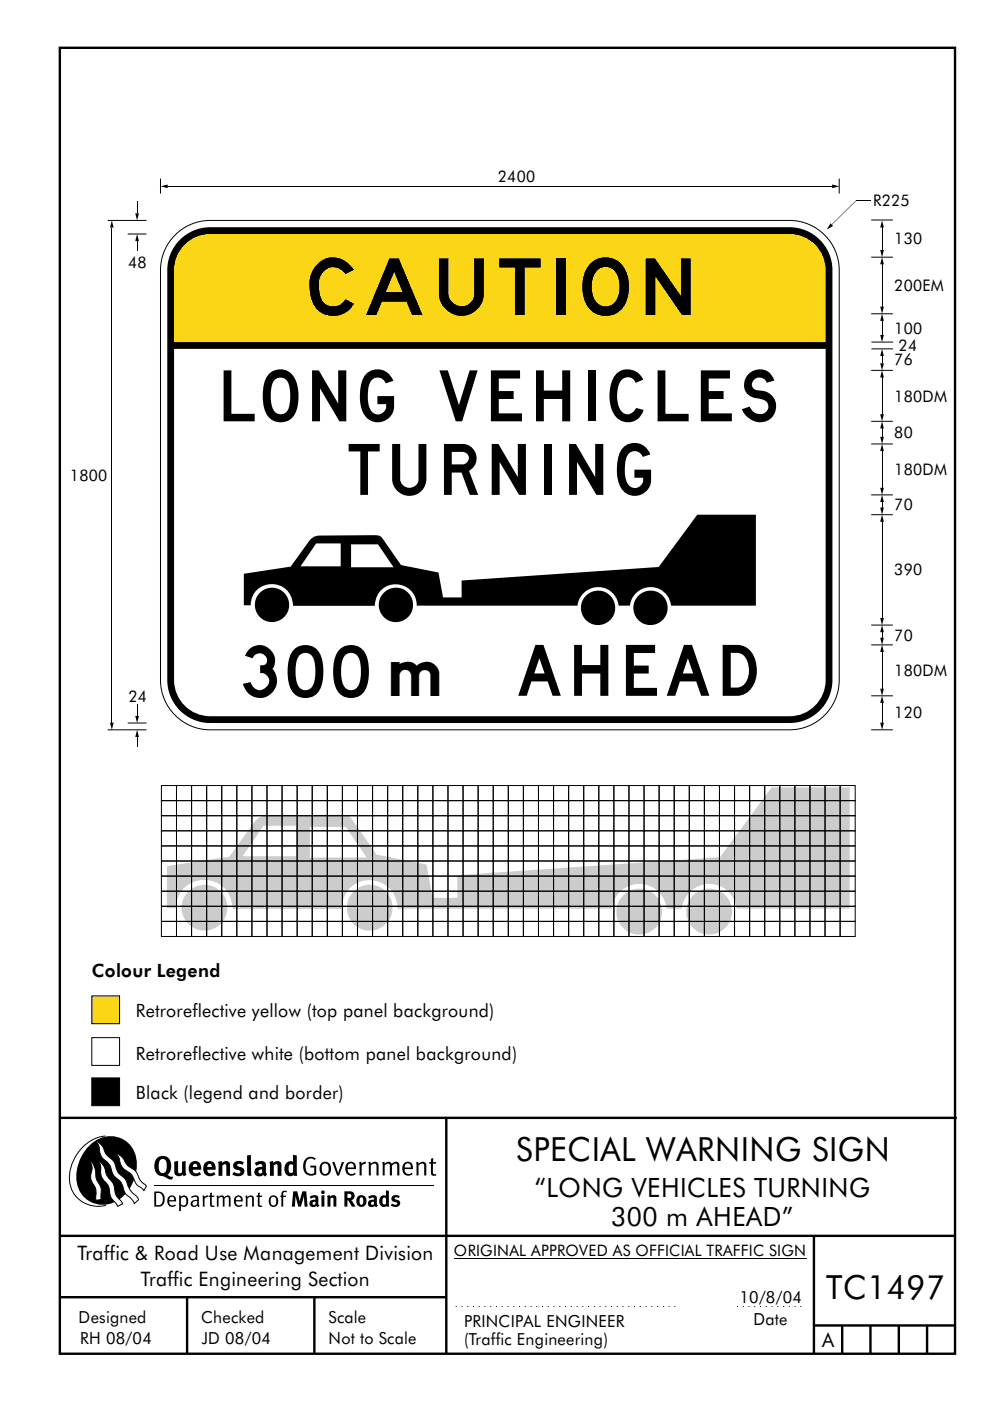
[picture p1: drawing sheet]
<svg xmlns="http://www.w3.org/2000/svg" width="210mm" height="297mm" viewBox="0 0 210 297" stroke-linecap="round" stroke-linejoin="round" font-family="sans-serif">
<g fill="none" stroke="#000" stroke-width=".51">
<path d="M12.7 10.1h189.9v276.9h-189.9zM12.7 237h190.3M94.7 236.9v50.1M12.7 262h190M12.7 275h82M39.7 275v12M66.7 275v12M172.7 262v25M172.7 281h30M178.7 281v6M184.7 281v6M190.7 281v6"/>
<path d="M196.7 281v6"/>
</g>
<path d="M22.4 240.9a9 9 0 0 0-7.4 10.8 6.2 6.2 0 0 0 7.5 3.9M32.7 251.4h59.4M96.3 266.7h74.7" fill="none" stroke="#000" stroke-width=".21"/>
<path d="M96.7 277h47.5M156.4 277h14" fill="none" stroke="#000" stroke-width=".21" stroke-dasharray=".2 1" stroke-linecap="butt"/>
<g fill="#000">
<path d="M19.1 242.7a5.7 5.7 0 0 1 6.5-1.4 5.7 5.7 0 0 1 3.4 5.7 8.6 8.6 0 0 1-6.2 8.4 5.7 5.7 0 0 1-6.5-7.1 9.9 9.9 0 0 1 2.8-5.6z" fill-rule="evenodd"/>
<path d="M37 246.3l.8-.2v2a.46 .46 0 0 0 .2 .7 .46 .46 0 0 0 .6-.3v-2.2l.8-.1v2.3l.2 .6-.6 .3-.2-.3a1.03 1.03 0 0 1-1.2 .2 1.03 1.03 0 0 1-.6-1z" fill-rule="evenodd"/>
<path d="M40.4 246.6a1.64 1.64 0 0 0 0 2.3 1.64 1.64 0 0 0 2.3 .1l-.4-.5a.78 .78 0 0 1-.9 .3 .78 .78 0 0 1-.5-.8h1.8a1.37 1.37 0 0 0-.6-1.6 1.37 1.37 0 0 0-1.7 .2zM41 246.9a.48 .48 0 0 1 .7-.1 .48 .48 0 0 1 .2 .6h-1z" fill-rule="evenodd"/>
<path d="M43.5 246.6a1.65 1.65 0 0 0-.2 2 1.65 1.65 0 0 0 1.9 .7l.5-.3-.3-.5a.78 .78 0 0 1-.9 .3 .78 .78 0 0 1-.5-.8h1.8a1.37 1.37 0 0 0-.6-1.6 1.37 1.37 0 0 0-1.7 .2zM44.1 246.9a.48 .48 0 0 1 .6-.1 .48 .48 0 0 1 .2 .6h-.9z" fill-rule="evenodd"/>
<path d="M46.3 246.4l.7-.3 .1 .4a.95 .95 0 0 1 1-.3 .95 .95 0 0 1 .7 .9v2.2h-.8v-2.3l-.3-.2-.5 .3v2.2h-.8z" fill-rule="evenodd"/>
<path d="M49.7 246.5a1.73 1.73 0 0 1 2-.1l-.2 .6-.6-.2a.42 .42 0 0 0-.6 .3l.2 .2a1.23 1.23 0 0 1 1.4 1 1.47 1.47 0 0 1-2.3 .9l-.3-.1 .3-.6 .7 .3a.47 .47 0 0 0 .7-.3 .87 .87 0 0 0-1-.6l-.4-.2-.1-.4z" fill-rule="evenodd"/>
<path d="M52.4 245l.8-.2 .2 4.5h-.8l-.1-.2z" fill-rule="evenodd"/>
<path d="M54.1 246.6l.3 .6 .3-.2a.62 .62 0 0 1 .9 0v.4a1.21 1.21 0 0 0-1.3 .3 1.21 1.21 0 0 0-.2 1.4 1.19 1.19 0 0 0 1.7 0l.5 .3 .4-.4-.3-.4v-1.3a.96 .96 0 0 0-1.3-1.1zM55 248.1l.6-.1v.6a.43 .43 0 0 1-.6 .1 .43 .43 0 0 1 0-.6z" fill-rule="evenodd"/>
<path d="M57.2 246.4l.7-.3 .1 .4a.95 .95 0 0 1 1-.3 .95 .95 0 0 1 .7 .9v2.2h-.8v-2.3l-.3-.2-.5 .3v2.2h-.8z" fill-rule="evenodd"/>
<path d="M62.2 244.8v1.6a1.29 1.29 0 0 0-1.4 .1 1.29 1.29 0 0 0-.5 1.3 1.24 1.24 0 0 0 .5 1.4 1.24 1.24 0 0 0 1.5-.1l.1 .2h.7l-.1-4.3zM61.5 246.9h.4l.3 .1v1.5l-.3 .2a.48 .48 0 0 1-.6-.5 1.52 1.52 0 0 1 .2-1.3z" fill-rule="evenodd"/>
<path d="M64.9 245.6a1.61 1.61 0 0 1 2.1 .1l-.2 .2a1.17 1.17 0 0 0-1.4-.1 1.17 1.17 0 0 0-.6 1.2 1.42 1.42 0 0 0 1.2 1.9l.7-.2v-1.2h-.8l-.1-.4h1.3v1.9a1.82 1.82 0 0 1-2.2-.1 1.82 1.82 0 0 1-.6-2.1l.2-.7z" fill-rule="evenodd"/>
<path d="M68.2 246.6a1.77 1.77 0 0 0 .4 2.6 1.39 1.39 0 0 0 1.4-.5 1.39 1.39 0 0 0 .2-1.5 1.19 1.19 0 0 0-2-.6zM68.5 246.8a.83 .83 0 0 1 1 .1 .83 .83 0 0 1 .2 1 .75 .75 0 0 1-.6 1 .75 .75 0 0 1-.8-.8v-.9z" fill-rule="evenodd"/>
<path d="M70.5 246.4l.4-.1 .8 2.4 .8-2.3h.5l-1.1 2.8h-.4z" fill-rule="evenodd"/>
<path d="M73.6 246.7a1.74 1.74 0 0 0 .5 2.5h.9l.5-.3-.2-.3a.89 .89 0 0 1-1.1 .2 .89 .89 0 0 1-.4-.9h1.7a1.15 1.15 0 0 0-.4-1.4 1.15 1.15 0 0 0-1.5 .2zM74 246.9a.67 .67 0 0 1 .8-.1 .67 .67 0 0 1 .3 .7h-1.3z" fill-rule="evenodd"/>
<path d="M76.2 246.4l.4-.1 .1 .5 .5-.4 .5-.1-.2 .5a.61 .61 0 0 0-.8 .6v1.8h-.4z" fill-rule="evenodd"/>
<path d="M78.1 246.4l.5-.1 .1 .5a.89 .89 0 0 1 .9-.5 .89 .89 0 0 1 .7 .8v2.1h-.4v-2.1l-.1-.3-.3-.1-.8 .4v2.1h-.4z" fill-rule="evenodd"/>
<path d="M81.1 246.4l.4-.1 .1 .4a.83 .83 0 0 1 .8-.4 .83 .83 0 0 1 .7 .5 .86 .86 0 0 1 .9-.5 .86 .86 0 0 1 .7 .8v2.1h-.4l-.1-2.3a.5 .5 0 0 0-.8 0l-.2 .2v2.1h-.5v-2.2l-.4-.3-.7 .4v2.1h-.4z" fill-rule="evenodd"/>
<path d="M85.7 246.7a1.74 1.74 0 0 0 .5 2.5h.9l.5-.3-.2-.3a.89 .89 0 0 1-1.1 .2 .89 .89 0 0 1-.4-.9h1.7a1.15 1.15 0 0 0-.5-1.4 1.15 1.15 0 0 0-1.4 .2zM86 246.9a.67 .67 0 0 1 .9-.1 .67 .67 0 0 1 .3 .7h-1.3z" fill-rule="evenodd"/>
<path d="M88.3 246.4l.4-.1 .1 .5a.89 .89 0 0 1 .9-.5 .89 .89 0 0 1 .7 .8v2.1h-.4v-2.1l-.1-.3-.3-.1-.8 .4v2.1h-.4z" fill-rule="evenodd"/>
<path d="M91.5 245.7l.4-.2v.9h.7l-.2 .3h-.5v2.1l.1 .1h.5l.1 .3a.71 .71 0 0 1-1.2-.5v-2h-.3v-.3h.3z" fill-rule="evenodd"/>
</g>
<path d="M24.4 244.6a3.1 3.1 0 0 1 2.3 2.1l.8 .8a3.2 3.2 0 0 1 2 2.3l.4 .7 1.2 1-.6 .9-.2-.3a3.5 3.5 0 0 1-1.9-2 3.8 3.8 0 0 0-2.1-2.2 3.5 3.5 0 0 1-1-2.3zM20.4 242a3.4 3.4 0 0 1 1.9 2.4l.7 .9a3.3 3.3 0 0 1 1.7 2.5 4.4 4.4 0 0 0 1.7 2l.3 .3a6.1 6.1 0 0 0 2.5 3.7l.2 .5-.9 .9a6.1 6.1 0 0 0-1.9-2.2l-.4-.7a3.6 3.6 0 0 0-1.9-2.8l-.6-1.1a3.6 3.6 0 0 0-1.9-2.8 3.7 3.7 0 0 1-.8-2.4zM21 246.2a3.4 3.4 0 0 1 1.5 2.7l.6 .9a3.8 3.8 0 0 1 1.4 3.1l.3 .8 1.2 1.5-1 .6-.5-.8a3.2 3.2 0 0 1-1.3-2.8 4.3 4.3 0 0 0-1.4-2.2 4.7 4.7 0 0 1-.5-2.9zM19.2 246.1a5.1 5.1 0 0 1 1.2 3.7l.3 .7a3.1 3.1 0 0 1 .7 3l.1 .8-1.1 .2-.1-.8a3.5 3.5 0 0 0-.9-3.2 3.6 3.6 0 0 1 .1-2.6z" fill-rule="evenodd" fill="#fff" stroke="#000" stroke-width=".21"/>
<g fill="#000">
<path d="M33.1 252.9v2.6a1.12 1.12 0 0 0 1.2-.3 1.12 1.12 0 0 0 .2-1.1l-.1-.6-.3-.4zM32.7 252.6h1.1a1.67 1.67 0 0 1 1.2 1.7 1.67 1.67 0 0 1-1.3 1.5h-1zM36.1 253.9l-.2 .6h1.1a.55 .55 0 0 0-.3-.7 .55 .55 0 0 0-.6 .1zM35.8 253.8a.95 .95 0 0 1 1.2-.2 .95 .95 0 0 1 .4 1.1h-1.5a.72 .72 0 0 0 .4 .8 .72 .72 0 0 0 .9-.1l.1 .2a1.15 1.15 0 0 1-1.5 0 1.15 1.15 0 0 1-.2-1.5zM38.4 254.1v1.2a.7 .7 0 0 0 .9 .1 .7 .7 0 0 0 .2-.9 .61 .61 0 0 0-.4-.7 .61 .61 0 0 0-.7 .3zM38 253.5l.3-.1 .1 .4a.95 .95 0 0 1 1.2-.1 .95 .95 0 0 1 .3 1.1 .92 .92 0 0 1-.5 1 .92 .92 0 0 1-1-.2v1.1l-.4 .1zM40.9 254.9a.5 .5 0 0 0 .2 .7 .5 .5 0 0 0 .7-.3v-.7zM40.5 253.8a1 1 0 0 1 1.7 .2v1.4l.2 .3-.2 .2-.3-.3a.78 .78 0 0 1-1.4-.1 .78 .78 0 0 1 .8-1.1h.5a.58 .58 0 0 0-.3-.7 .58 .58 0 0 0-.7 .3zM43 253.5l.3-.1 .1 .4 .3-.3h.5l-.2 .3a.52 .52 0 0 0-.6 .6v1.4h-.4zM44.6 252.9l.4-.1-.1 .7h.6l-.1 .3h-.5v1.5a.35 .35 0 0 0 .6 .3v.2a.57 .57 0 0 1-.6 .1 .57 .57 0 0 1-.3-.5v-1.6h-.3v-.3h.3zM45.9 253.5l.4-.1 .1 .4 .2-.2a.64 .64 0 0 1 1 .2 .7 .7 0 0 1 .8-.4 .7 .7 0 0 1 .5 .7v1.7h-.4v-1.7l-.2-.3-.7 .3v1.7h-.3v-1.6a.38 .38 0 0 0-.3-.5 .38 .38 0 0 0-.5 .3l-.1 .1v1.7h-.4zM50.2 253.9l-.2 .6h1.1a.55 .55 0 0 0-.2-.7 .55 .55 0 0 0-.7 .1zM49.9 253.8a.95 .95 0 0 1 1.2-.2 .95 .95 0 0 1 .4 1.1h-1.5a.72 .72 0 0 0 .4 .8 .72 .72 0 0 0 .9-.1l.1 .2a1.15 1.15 0 0 1-1.5 0 1.15 1.15 0 0 1-.2-1.5zM52.1 253.5l.3-.1 .1 .4a.72 .72 0 0 1 .8-.4 .72 .72 0 0 1 .6 .7v1.7h-.4v-1.5a.45 .45 0 0 0-.3-.6 .45 .45 0 0 0-.5 .3l-.2 .1v1.7h-.3zM54.7 252.9l.4-.1v.7h.6l-.1 .3h-.5v1.5a.35 .35 0 0 0 .5 .3v.2a.57 .57 0 0 1-.6 .1 .57 .57 0 0 1-.3-.5v-1.6h-.3v-.3h.3zM57.6 253.9l-.2 .7a.65 .65 0 0 0 .3 .9 .65 .65 0 0 0 .8-.3l.1-.1a.93 .93 0 0 0-.7-1.4zM57.3 253.8a1.12 1.12 0 0 1 1.4 0 1.12 1.12 0 0 1 .2 1.4 1.01 1.01 0 0 1-1.2 .7 1.01 1.01 0 0 1-.7-1.2zM59.9 252.6l.5-.2 .5 .2-.2 .2-.3-.1-.3 .2v.6h.6l-.1 .3h-.5v2h-.4v-2h-.2v-.3h.2zM62.2 252.6l-.3 3.2h.7l.1-2.2 .6 2.2h.5l.7-2.2 .1 2.2h.7l-.3-3.2h-.9l-.5 2.1-.5-2.1zM65.7 253.7l.3 .5a.51 .51 0 0 1 .5-.3 .51 .51 0 0 1 .4 .4v.1a.88 .88 0 0 0-1.1 .3 .88 .88 0 0 0 .2 1.1 .9 .9 0 0 0 1.1-.1l.3 .3 .4-.4-.3-.3v-1.1a.87 .87 0 0 0-.4-.8 .87 .87 0 0 0-1 .1zM66.4 254.9l.5-.1v.5l-.1 .1h-.3l-.2-.1zM68.2 253.5v2.3h.6v-2.4zM68.1 252.8a.4 .4 0 0 0 .8 0 .4 .4 0 0 0-.8 0zM69.4 253.5l.1 2.3h.6v-1.7a.33 .33 0 0 1 .4-.2 .33 .33 0 0 1 .2 .4v1.5h.7v-1.7a.75 .75 0 0 0-.6-.7 .75 .75 0 0 0-.8 .3v-.3zM73.1 252.6v3.2h.6v-1.3l.3 .2 .7 1.1h.7l-.9-1.4a.94 .94 0 0 0 .7-1 .94 .94 0 0 0-.9-.8zM73.7 253.1a.51 .51 0 0 1 .7 .1 .51 .51 0 0 1-.1 .8h-.6zM75.9 253.7a1.19 1.19 0 0 0-.1 1.8 1.19 1.19 0 0 0 1.7-.1 1.19 1.19 0 0 0 0-1.6 1.19 1.19 0 0 0-1.6-.1zM76.5 253.9h.2a.99 .99 0 0 1 0 1.5 1.06 1.06 0 0 1-.2-1.5zM78.1 253.7l.3 .5a.51 .51 0 0 1 .5-.3 .51 .51 0 0 1 .4 .4v.1a.88 .88 0 0 0-1.1 .3 .88 .88 0 0 0 .2 1.1 .9 .9 0 0 0 1.1-.1l.3 .3 .4-.4-.2-.3v-1.1a.87 .87 0 0 0-.5-.8 .87 .87 0 0 0-1 .1zM78.9 254.9l.4-.1v.5l-.1 .1h-.3l-.2-.1zM81.9 252.4v1.2a1.2 1.2 0 0 0-1.4 .5 1.2 1.2 0 0 0 .2 1.5l.5 .3 .8-.2v.1h.6l-.1-3.3zM81.4 254l.5 .1-.1 1.2a.46 .46 0 0 1-.5 0 .46 .46 0 0 1-.2-.6zM83.3 253.6a.79 .79 0 0 0-.2 1 .79 .79 0 0 0 1 .3 .33 .33 0 0 1 0 .5 .33 .33 0 0 1-.5 0l-.5-.2-.2 .4a1.15 1.15 0 0 0 1.2 .3 1.15 1.15 0 0 0 .8-1 1.49 1.49 0 0 0-1.2-.7 .4 .4 0 0 1 .3-.4 .4 .4 0 0 1 .4 .1l.2 .1 .2-.4a1.47 1.47 0 0 0-1.5 0z" fill-rule="evenodd"/>
<path d="M33.4 245.5a2.51 2.51 0 0 0 .4 3.7l.8 .2a2.78 2.78 0 0 0 2 .6l.2-.5h-.6l-.7-.4a2.56 2.56 0 0 0 0-3.8 1.83 1.83 0 0 0-2.1 .2zM34 245.9a.87 .87 0 0 1 1 0 .87 .87 0 0 1 .4 .9v.4a1.17 1.17 0 0 1-.9 1.5h-.3a2.38 2.38 0 0 1-.2-2.8z" fill-rule="evenodd"/>
</g>
<path d="M19.5 220h5.9v5.9h-5.9z" fill-rule="evenodd" fill="#fff" stroke="#000" stroke-width=".21"/>
<path d="M19.5 211.2h5.9v5.8h-5.9z" fill-rule="evenodd" fill="#fad617" stroke="#000" stroke-width=".21"/>
<path d="M19.5 228.5h5.9v5.9h-5.9z" fill-rule="evenodd" fill="#000" stroke="#000" stroke-width=".21"/>
<path d="M36.7 50.3a10.5 10.5 0 0 1 7.9-3.6h122.9a10.6 10.6 0 0 1 10.6 10.6v86.9a10.6 10.6 0 0 1-10.6 10.5h-122.9a10.6 10.6 0 0 1-10.5-10.5v-86.9a10.5 10.5 0 0 1 2.6-7z" fill-rule="evenodd" fill="#fff" stroke="#000" stroke-width=".21"/>
<path d="M38.2 50.8a9.1 9.1 0 0 1 6.4-2.6h122.9a9.1 9.1 0 0 1 9.1 9.1v86.9a9.1 9.1 0 0 1-9.1 9.1h-122.9a9.1 9.1 0 0 1-9.1-9.1v-86.9a9.1 9.1 0 0 1 2.7-6.5z" fill-rule="evenodd" fill="#000"/>
<path d="M38.8 52.3a7.6 7.6 0 0 1 5.8-2.7h122.9a7.7 7.7 0 0 1 7.7 7.7v15.2h-138.3v-15.2a7.6 7.6 0 0 1 1.9-5z" fill-rule="evenodd" fill="#fad617"/>
<path d="M36.9 74h138.3v70.2a7.7 7.7 0 0 1-7.7 7.7h-122.9a7.7 7.7 0 0 1-7.7-7.7z" fill-rule="evenodd" fill="#fff"/>
<g fill="#000">
<path d="M34.1 39.5l1.5-.4v.8l-1.5-.4 1.5-.4z" fill-rule="evenodd"/>
<path d="M176.5 39.1l1.6 .4-1.6 .4v-.8l1.6 .4z" fill-rule="evenodd"/>
<path d="M23.7 46.7l.4 1.5h-.8l.4-1.5 .4 1.5z" fill-rule="evenodd"/>
<path d="M29.1 49.6l.4 1.5h-.8z" fill-rule="evenodd"/>
<path d="M28.7 45.2h.8l-.4 1.5 .4-1.5-.4 1.5z" fill-rule="evenodd"/>
<path d="M176.2 47.3l.5 .6-1.3 .8z" fill-rule="evenodd"/>
<path d="M187.1 54.5l.4 1.5h-.8l.4-1.5 .4 1.5z" fill-rule="evenodd"/>
<path d="M187.1 46.7l.4 1.5h-.8l.4-1.5 .4 1.5z" fill-rule="evenodd"/>
<path d="M186.7 53h.8l-.4 1.5 .4-1.5-.4 1.5z" fill-rule="evenodd"/>
<path d="M187.1 74l.4 1.5h-.8l.4-1.5 .4 1.5z" fill-rule="evenodd"/>
<path d="M186.7 77h.8l-.4 1.5 .4-1.5-.4 1.5z" fill-rule="evenodd"/>
<path d="M187.1 66.5l.4 1.5h-.8l.4-1.5 .4 1.5z" fill-rule="evenodd"/>
<path d="M186.7 71h.8l-.4 1.5 .4-1.5-.4 1.5z" fill-rule="evenodd"/>
<path d="M186.7 65h.8l-.4 1.5 .4-1.5-.4 1.5z" fill-rule="evenodd"/>
<path d="M187.1 78.5l.4 1.5h-.8l.4-1.5 .4 1.5z" fill-rule="evenodd"/>
<path d="M186.7 87.8h.8l-.4 1.5 .4-1.5-.4 1.5z" fill-rule="evenodd"/>
<path d="M187.1 94.1l.4 1.5h-.8l.4-1.5 .4 1.5z" fill-rule="evenodd"/>
<path d="M187.1 89.3l.4 1.5h-.8l.4-1.5 .4 1.5z" fill-rule="evenodd"/>
<path d="M186.7 92.6h.8l-.4 1.5 .4-1.5-.4 1.5z" fill-rule="evenodd"/>
<path d="M187.1 109.1l.4 1.5h-.8l.4-1.5 .4 1.5z" fill-rule="evenodd"/>
<path d="M187.1 104.9l.4 1.5h-.8l.4-1.5 .4 1.5z" fill-rule="evenodd"/>
<path d="M186.7 107.6h.8l-.4 1.5 .4-1.5-.4 1.5z" fill-rule="evenodd"/>
<path d="M186.7 103.4h.8l-.4 1.5 .4-1.5-.4 1.5z" fill-rule="evenodd"/>
<path d="M123.2 128.9a3.6 3.6 0 0 1 7.3 0 3.6 3.6 0 0 1-7.3 0zM80.4 128.3a3.6 3.6 0 0 1 7.2 0 3.6 3.6 0 0 1-7.2 0zM54.1 128.3a3.6 3.6 0 0 1 7.3 0 3.6 3.6 0 0 1-7.3 0zM51.7 121.6v6.7h1.5a4.5 4.5 0 0 1 4.5-4.5 4.5 4.5 0 0 1 4.5 4.6h17.3a4.5 4.5 0 0 1 4.4-4.5 4.5 4.5 0 0 1 4.5 4.5h34.1a4.4 4.4 0 0 1 4.4-3.9 4.4 4.4 0 0 1 4.3 3.9h2.4a4.4 4.4 0 0 1 4.4-3.9 4.4 4.4 0 0 1 4.4 3.9h18v-19.3h-12.5l-8.2 11.1-41.8 2.9v3.6h-3.9l-1-5.3-7.9-1.6-3.8-5.5a1.73 1.73 0 0 0-2.1-.8l-11.4 .1a2.72 2.72 0 0 0-2.4 1.3l-3.7 5.2zM67.1 115.2l-3.3 4.9h8.5v-4.9zM74.5 115.4h5.7l3.3 4.9h-9zM134.4 128.9a3.6 3.6 0 0 1 7.3 0 3.6 3.6 0 0 1-7.3 0z" fill-rule="evenodd"/>
<path d="M187.1 136.7l.4 1.5h-.8l.4-1.5 .4 1.5z" fill-rule="evenodd"/>
<path d="M187.1 132.5l.4 1.5h-.8l.4-1.5 .4 1.5z" fill-rule="evenodd"/>
<path d="M186.7 135.2h.8l-.4 1.5 .4-1.5-.4 1.5z" fill-rule="evenodd"/>
<path d="M186.7 131h.8l-.4 1.5 .4-1.5-.4 1.5z" fill-rule="evenodd"/>
<path d="M23.3 153.2h.8l-.4 1.5 .4-1.5-.4 1.5z" fill-rule="evenodd"/>
<path d="M29.1 154.7l.4 1.5h-.8z" fill-rule="evenodd"/>
<path d="M28.7 151.8h.8l-.4 1.5 .4-1.5-.4 1.5z" fill-rule="evenodd"/>
<path d="M187.1 147.5l.4 1.5h-.8l.4-1.5 .4 1.5z" fill-rule="evenodd"/>
<path d="M186.7 153.2h.8l-.4 1.5 .4-1.5-.4 1.5z" fill-rule="evenodd"/>
<path d="M186.7 146h.8l-.4 1.5 .4-1.5-.4 1.5z" fill-rule="evenodd"/>
</g>
<g fill="none" stroke="#000" stroke-width=".21">
<path d="M34.1 37.9v3.1M35.6 39.5h140.9M178.1 37.9v3.1M22.8 46.7h8.3M23.7 48.3v104.9M27.1 49.6h4M29.1 42.7v2.5M181.6 42.5h3.1M184.8 54.5h4.6M184.8 46.6h4.6M187.1 48.3v4.7M187.1 56.1v8.9"/>
<path d="M184.8 66.5h4.6M184.8 78.5h4.6M184.9 74h4.6M184.9 72.5h4.6M187.1 68.1v2.9M184.8 89.3h4.6M184.8 94.1h4.6M187.1 80.1v7.7M187.1 95.7v7.7M184.8 109.1h4.6M184.8 104.9h4.6M187.1 110.7v20.3"/>
<path d="M184.8 136.7h4.6M184.8 132.5h4.6M187.1 138.3v7.7M22.8 154.7h8.3M27.1 153.3h4M29.1 149.3v2.5M184.8 147.5h4.6M184.8 154.7h4.6M187.1 149.1v4.1"/>
</g>
<path d="M29 51.2l.1 1.9zM176.5 47.6l5.1-5.1zM187.1 75.5l.1 1.5zM187.1 90.9l.1 1.7zM187.1 106.5l.1 1.1zM187.1 134.1l.1 1.1zM29 156.3l.1 1.9z" fill="#000"/>
<path d="M130.8 193.3a4.9 4.9 0 0 1 9.7 0 4.9 4.9 0 0 1-9.7 0zM73.6 192.5a4.9 4.9 0 0 1 9.7 0 4.9 4.9 0 0 1-9.7 0zM38.5 192.4a4.9 4.9 0 0 1 9.7 0 4.9 4.9 0 0 1-9.7 0zM35.4 183.6v9h2a6 6 0 0 1 6-6 6 6 0 0 1 5.9 6.1h23.1a5.9 5.9 0 0 1 6-6.1 5.9 5.9 0 0 1 5.9 6.1h45.5a5.8 5.8 0 0 1 5.8-5.3 5.8 5.8 0 0 1 5.8 5.3h3.2a5.8 5.8 0 0 1 5.9-5.3 5.8 5.8 0 0 1 5.8 5.3h24v-25.7h-16.6l-10.9 14.7-55.8 3.9v4.7h-5.2l-1.3-7-10.6-2.1-5.1-7.3a2.34 2.34 0 0 0-2.7-1.2l-15.2 .2a3.6 3.6 0 0 0-3.2 1.7l-5 7zM55.9 175.1l-4.4 6.4h11.3v-6.4zM65.8 175.3h7.6l4.4 6.5h-12zM145.6 193.3a4.9 4.9 0 0 1 9.7 0 4.9 4.9 0 0 1-9.7 0z" fill-rule="evenodd" fill="#ccc"/>
<g fill="none" stroke="#000" stroke-width=".21">
<path d="M34.2 166.6h3.2v3.2h-3.2zM34.2 169.8h3.2v3.2h-3.2zM34.2 173h3.2v3.2h-3.2zM34.2 176.2h3.2v3.2h-3.2zM34.2 179.4h3.2v3.2h-3.2zM37.4 166.6h3.2v3.2h-3.2zM37.4 169.8h3.2v3.2h-3.2zM37.4 173h3.2v3.2h-3.2zM37.4 176.2h3.2v3.2h-3.2zM37.4 179.4h3.2v3.2h-3.2zM40.6 166.6h3.2v3.2h-3.2zM40.6 169.8h3.2v3.2h-3.2z"/>
<path d="M40.6 173h3.2v3.2h-3.2zM40.6 176.2h3.2v3.2h-3.2zM40.6 179.4h3.2v3.2h-3.2zM43.8 166.6h3.2v3.2h-3.2zM43.8 169.8h3.2v3.2h-3.2zM43.8 173h3.2v3.2h-3.2zM43.8 176.2h3.2v3.2h-3.2zM43.8 179.4h3.2v3.2h-3.2zM47 166.6h3.2v3.2h-3.2zM47 169.8h3.2v3.2h-3.2zM47 173h3.2v3.2h-3.2zM47 176.2h3.2v3.2h-3.2z"/>
<path d="M47 179.4h3.2v3.2h-3.2zM50.2 166.6h3.2v3.2h-3.2zM50.2 169.8h3.2v3.2h-3.2zM50.2 173h3.2v3.2h-3.2zM50.2 176.2h3.2v3.2h-3.2zM50.2 179.4h3.2v3.2h-3.2zM53.4 166.6h3.2v3.2h-3.2zM53.4 169.8h3.2v3.2h-3.2zM53.4 173h3.2v3.2h-3.2zM53.4 176.2h3.2v3.2h-3.2zM53.4 179.4h3.2v3.2h-3.2zM56.6 166.6h3.2v3.2h-3.2z"/>
<path d="M56.6 169.8h3.2v3.2h-3.2zM56.6 173h3.2v3.2h-3.2zM56.6 176.2h3.2v3.2h-3.2zM56.6 179.4h3.2v3.2h-3.2zM59.8 166.6h3.2v3.2h-3.2zM59.8 169.8h3.2v3.2h-3.2zM59.8 173h3.2v3.2h-3.2zM59.8 176.2h3.2v3.2h-3.2zM59.8 179.4h3.2v3.2h-3.2zM63 166.6h3.2v3.2h-3.2zM63 169.8h3.2v3.2h-3.2zM63 173h3.2v3.2h-3.2z"/>
<path d="M63 176.2h3.2v3.2h-3.2zM63 179.4h3.2v3.2h-3.2zM66.2 166.6h3.2v3.2h-3.2zM66.2 169.8h3.2v3.2h-3.2zM66.2 173h3.2v3.2h-3.2zM66.2 176.2h3.2v3.2h-3.2zM66.2 179.4h3.2v3.2h-3.2zM69.4 166.6h3.2v3.2h-3.2zM69.4 169.8h3.2v3.2h-3.2zM69.4 173h3.2v3.2h-3.2zM69.4 176.2h3.2v3.2h-3.2zM69.4 179.4h3.2v3.2h-3.2z"/>
<path d="M72.6 166.6h3.2v3.2h-3.2zM72.6 169.8h3.2v3.2h-3.2zM72.6 173h3.2v3.2h-3.2zM72.6 176.2h3.2v3.2h-3.2zM72.6 179.4h3.2v3.2h-3.2zM75.8 166.6h3.2v3.2h-3.2zM75.8 169.8h3.2v3.2h-3.2zM75.8 173h3.2v3.2h-3.2zM75.8 176.2h3.2v3.2h-3.2zM75.8 179.4h3.2v3.2h-3.2zM79 166.6h3.2v3.2h-3.2zM79 169.8h3.2v3.2h-3.2z"/>
<path d="M79 173h3.2v3.2h-3.2zM79 176.2h3.2v3.2h-3.2zM79 179.4h3.2v3.2h-3.2zM82.2 166.6h3.2v3.2h-3.2zM82.2 169.8h3.2v3.2h-3.2zM82.2 173h3.2v3.2h-3.2zM82.2 176.2h3.2v3.2h-3.2zM82.2 179.4h3.2v3.2h-3.2zM85.4 166.6h3.2v3.2h-3.2zM85.4 169.8h3.2v3.2h-3.2zM85.4 173h3.2v3.2h-3.2zM85.4 176.2h3.2v3.2h-3.2z"/>
<path d="M85.4 179.4h3.2v3.2h-3.2zM88.6 166.6h3.2v3.2h-3.2zM88.6 169.8h3.2v3.2h-3.2zM88.6 173h3.2v3.2h-3.2zM88.6 176.2h3.2v3.2h-3.2zM88.6 179.4h3.2v3.2h-3.2zM91.8 166.6h3.2v3.2h-3.2zM91.8 169.8h3.2v3.2h-3.2zM91.8 173h3.2v3.2h-3.2zM91.8 176.2h3.2v3.2h-3.2zM91.8 179.4h3.2v3.2h-3.2zM95 166.6h3.2v3.2h-3.2z"/>
<path d="M95 169.8h3.2v3.2h-3.2zM95 173h3.2v3.2h-3.2zM95 176.2h3.2v3.2h-3.2zM95 179.4h3.2v3.2h-3.2zM98.2 166.6h3.2v3.2h-3.2zM98.2 169.8h3.2v3.2h-3.2zM98.2 173h3.2v3.2h-3.2zM98.2 176.2h3.2v3.2h-3.2zM98.2 179.4h3.2v3.2h-3.2zM101.4 166.6h3.2v3.2h-3.2zM101.4 169.8h3.2v3.2h-3.2zM101.4 173h3.2v3.2h-3.2z"/>
<path d="M101.4 176.2h3.2v3.2h-3.2zM101.4 179.4h3.2v3.2h-3.2zM104.6 166.6h3.2v3.2h-3.2zM104.6 169.8h3.2v3.2h-3.2zM104.6 173h3.2v3.2h-3.2zM104.6 176.2h3.2v3.2h-3.2zM104.6 179.4h3.2v3.2h-3.2zM107.8 166.6h3.2v3.2h-3.2zM107.8 169.8h3.2v3.2h-3.2zM107.8 173h3.2v3.2h-3.2zM107.8 176.2h3.2v3.2h-3.2zM107.8 179.4h3.2v3.2h-3.2z"/>
<path d="M111 166.6h3.2v3.2h-3.2zM111 169.8h3.2v3.2h-3.2zM111 173h3.2v3.2h-3.2zM111 176.2h3.2v3.2h-3.2zM111 179.4h3.2v3.2h-3.2zM114.2 166.6h3.2v3.2h-3.2zM114.2 169.8h3.2v3.2h-3.2zM114.2 173h3.2v3.2h-3.2zM114.2 176.2h3.2v3.2h-3.2zM114.2 179.4h3.2v3.2h-3.2zM117.4 166.6h3.2v3.2h-3.2zM117.4 169.8h3.2v3.2h-3.2z"/>
<path d="M117.4 173h3.2v3.2h-3.2zM117.4 176.2h3.2v3.2h-3.2zM117.4 179.4h3.2v3.2h-3.2zM120.6 166.6h3.2v3.2h-3.2zM120.6 169.8h3.2v3.2h-3.2zM120.6 173h3.2v3.2h-3.2zM120.6 176.2h3.2v3.2h-3.2zM120.6 179.4h3.2v3.2h-3.2zM123.8 166.6h3.2v3.2h-3.2zM123.8 169.8h3.2v3.2h-3.2zM123.8 173h3.2v3.2h-3.2zM123.8 176.2h3.2v3.2h-3.2z"/>
<path d="M123.8 179.4h3.2v3.2h-3.2zM127 166.6h3.2v3.2h-3.2zM127 169.8h3.2v3.2h-3.2zM127 173h3.2v3.2h-3.2zM127 176.2h3.2v3.2h-3.2zM127 179.4h3.2v3.2h-3.2zM130.2 166.6h3.2v3.2h-3.2zM130.2 169.8h3.2v3.2h-3.2zM130.2 173h3.2v3.2h-3.2zM130.2 176.2h3.2v3.2h-3.2zM130.2 179.4h3.2v3.2h-3.2zM133.4 166.6h3.2v3.2h-3.2z"/>
<path d="M133.4 169.8h3.2v3.2h-3.2zM133.4 173h3.2v3.2h-3.2zM133.4 176.2h3.2v3.2h-3.2zM133.4 179.4h3.2v3.2h-3.2zM136.6 166.6h3.2v3.2h-3.2zM136.6 169.8h3.2v3.2h-3.2zM136.6 173h3.2v3.2h-3.2zM136.6 176.2h3.2v3.2h-3.2zM136.6 179.4h3.2v3.2h-3.2zM139.8 166.6h3.2v3.2h-3.2zM139.8 169.8h3.2v3.2h-3.2zM139.8 173h3.2v3.2h-3.2z"/>
<path d="M139.8 176.2h3.2v3.2h-3.2zM139.8 179.4h3.2v3.2h-3.2zM143 166.6h3.2v3.2h-3.2zM143 169.8h3.2v3.2h-3.2zM143 173h3.2v3.2h-3.2zM143 176.2h3.2v3.2h-3.2zM143 179.4h3.2v3.2h-3.2zM146.2 166.6h3.2v3.2h-3.2zM146.2 169.8h3.2v3.2h-3.2zM146.2 173h3.2v3.2h-3.2zM146.2 176.2h3.2v3.2h-3.2zM146.2 179.4h3.2v3.2h-3.2z"/>
<path d="M149.4 166.6h3.2v3.2h-3.2zM149.4 169.8h3.2v3.2h-3.2zM149.4 173h3.2v3.2h-3.2zM149.4 176.2h3.2v3.2h-3.2zM149.4 179.4h3.2v3.2h-3.2zM152.6 166.6h3.2v3.2h-3.2zM152.6 169.8h3.2v3.2h-3.2zM152.6 173h3.2v3.2h-3.2zM152.6 176.2h3.2v3.2h-3.2zM152.6 179.4h3.2v3.2h-3.2zM155.8 166.6h3.2v3.2h-3.2zM155.8 169.8h3.2v3.2h-3.2z"/>
<path d="M155.8 173h3.2v3.2h-3.2zM155.8 176.2h3.2v3.2h-3.2zM155.8 179.4h3.2v3.2h-3.2zM159 166.6h3.2v3.2h-3.2zM159 169.8h3.2v3.2h-3.2zM159 173h3.2v3.2h-3.2zM159 176.2h3.2v3.2h-3.2zM159 179.4h3.2v3.2h-3.2zM162.2 166.6h3.2v3.2h-3.2zM162.2 169.8h3.2v3.2h-3.2zM162.2 173h3.2v3.2h-3.2zM162.2 176.2h3.2v3.2h-3.2z"/>
<path d="M162.2 179.4h3.2v3.2h-3.2zM165.4 166.6h3.2v3.2h-3.2zM165.4 169.8h3.2v3.2h-3.2zM165.4 173h3.2v3.2h-3.2zM165.4 176.2h3.2v3.2h-3.2zM165.4 179.4h3.2v3.2h-3.2zM168.6 166.6h3.2v3.2h-3.2zM168.6 169.8h3.2v3.2h-3.2zM168.6 173h3.2v3.2h-3.2zM168.6 176.2h3.2v3.2h-3.2zM168.6 179.4h3.2v3.2h-3.2zM171.8 166.6h3.2v3.2h-3.2z"/>
<path d="M171.8 169.8h3.2v3.2h-3.2zM171.8 173h3.2v3.2h-3.2zM171.8 176.2h3.2v3.2h-3.2zM171.8 179.4h3.2v3.2h-3.2zM175 166.6h3.2v3.2h-3.2zM175 169.8h3.2v3.2h-3.2zM175 173h3.2v3.2h-3.2zM175 176.2h3.2v3.2h-3.2zM175 179.4h3.2v3.2h-3.2zM178.2 166.6h3.2v3.2h-3.2zM178.2 169.8h3.2v3.2h-3.2zM178.2 173h3.2v3.2h-3.2z"/>
<path d="M178.2 176.2h3.2v3.2h-3.2zM178.2 179.4h3.2v3.2h-3.2zM34.2 182.6h3.2v3.2h-3.2zM34.2 185.8h3.2v3.2h-3.2zM34.2 189h3.2v3.2h-3.2zM34.2 192.2h3.2v3.2h-3.2zM34.2 195.4h3.2v3.2h-3.2zM37.4 182.6h3.2v3.2h-3.2zM37.4 185.8h3.2v3.2h-3.2zM37.4 189h3.2v3.2h-3.2zM37.4 192.2h3.2v3.2h-3.2zM37.4 195.4h3.2v3.2h-3.2z"/>
<path d="M40.6 182.6h3.2v3.2h-3.2zM40.6 185.8h3.2v3.2h-3.2zM40.6 189h3.2v3.2h-3.2zM40.6 192.2h3.2v3.2h-3.2zM40.6 195.4h3.2v3.2h-3.2zM43.8 182.6h3.2v3.2h-3.2zM43.8 185.8h3.2v3.2h-3.2zM43.8 189h3.2v3.2h-3.2zM43.8 192.2h3.2v3.2h-3.2zM43.8 195.4h3.2v3.2h-3.2zM47 182.6h3.2v3.2h-3.2zM47 185.8h3.2v3.2h-3.2z"/>
<path d="M47 189h3.2v3.2h-3.2zM47 192.2h3.2v3.2h-3.2zM47 195.4h3.2v3.2h-3.2zM50.2 182.6h3.2v3.2h-3.2zM50.2 185.8h3.2v3.2h-3.2zM50.2 189h3.2v3.2h-3.2zM50.2 192.2h3.2v3.2h-3.2zM50.2 195.4h3.2v3.2h-3.2zM53.4 182.6h3.2v3.2h-3.2zM53.4 185.8h3.2v3.2h-3.2zM53.4 189h3.2v3.2h-3.2zM53.4 192.2h3.2v3.2h-3.2z"/>
<path d="M53.4 195.4h3.2v3.2h-3.2zM56.6 182.6h3.2v3.2h-3.2zM56.6 185.8h3.2v3.2h-3.2zM56.6 189h3.2v3.2h-3.2zM56.6 192.2h3.2v3.2h-3.2zM56.6 195.4h3.2v3.2h-3.2zM59.8 182.6h3.2v3.2h-3.2zM59.8 185.8h3.2v3.2h-3.2zM59.8 189h3.2v3.2h-3.2zM59.8 192.2h3.2v3.2h-3.2zM59.8 195.4h3.2v3.2h-3.2zM63 182.6h3.2v3.2h-3.2z"/>
<path d="M63 185.8h3.2v3.2h-3.2zM63 189h3.2v3.2h-3.2zM63 192.2h3.2v3.2h-3.2zM63 195.4h3.2v3.2h-3.2zM66.2 182.6h3.2v3.2h-3.2zM66.2 185.8h3.2v3.2h-3.2zM66.2 189h3.2v3.2h-3.2zM66.2 192.2h3.2v3.2h-3.2zM66.2 195.4h3.2v3.2h-3.2zM69.4 182.6h3.2v3.2h-3.2zM69.4 185.8h3.2v3.2h-3.2zM69.4 189h3.2v3.2h-3.2z"/>
<path d="M69.4 192.2h3.2v3.2h-3.2zM69.4 195.4h3.2v3.2h-3.2zM72.6 182.6h3.2v3.2h-3.2zM72.6 185.8h3.2v3.2h-3.2zM72.6 189h3.2v3.2h-3.2zM72.6 192.2h3.2v3.2h-3.2zM72.6 195.4h3.2v3.2h-3.2zM75.8 182.6h3.2v3.2h-3.2zM75.8 185.8h3.2v3.2h-3.2zM75.8 189h3.2v3.2h-3.2zM75.8 192.2h3.2v3.2h-3.2zM75.8 195.4h3.2v3.2h-3.2z"/>
<path d="M79 182.6h3.2v3.2h-3.2zM79 185.8h3.2v3.2h-3.2zM79 189h3.2v3.2h-3.2zM79 192.2h3.2v3.2h-3.2zM79 195.4h3.2v3.2h-3.2zM82.2 182.6h3.2v3.2h-3.2zM82.2 185.8h3.2v3.2h-3.2zM82.2 189h3.2v3.2h-3.2zM82.2 192.2h3.2v3.2h-3.2zM82.2 195.4h3.2v3.2h-3.2zM85.4 182.6h3.2v3.2h-3.2zM85.4 185.8h3.2v3.2h-3.2z"/>
<path d="M85.4 189h3.2v3.2h-3.2zM85.4 192.2h3.2v3.2h-3.2zM85.4 195.4h3.2v3.2h-3.2zM88.6 182.6h3.2v3.2h-3.2zM88.6 185.8h3.2v3.2h-3.2zM88.6 189h3.2v3.2h-3.2zM88.6 192.2h3.2v3.2h-3.2zM88.6 195.4h3.2v3.2h-3.2zM91.8 182.6h3.2v3.2h-3.2zM91.8 185.8h3.2v3.2h-3.2zM91.8 189h3.2v3.2h-3.2zM91.8 192.2h3.2v3.2h-3.2z"/>
<path d="M91.8 195.4h3.2v3.2h-3.2zM95 182.6h3.2v3.2h-3.2zM95 185.8h3.2v3.2h-3.2zM95 189h3.2v3.2h-3.2zM95 192.2h3.2v3.2h-3.2zM95 195.4h3.2v3.2h-3.2zM98.2 182.6h3.2v3.2h-3.2zM98.2 185.8h3.2v3.2h-3.2zM98.2 189h3.2v3.2h-3.2zM98.2 192.2h3.2v3.2h-3.2zM98.2 195.4h3.2v3.2h-3.2zM101.4 182.6h3.2v3.2h-3.2z"/>
<path d="M101.4 185.8h3.2v3.2h-3.2zM101.4 189h3.2v3.2h-3.2zM101.4 192.2h3.2v3.2h-3.2zM101.4 195.4h3.2v3.2h-3.2zM104.6 182.6h3.2v3.2h-3.2zM104.6 185.8h3.2v3.2h-3.2zM104.6 189h3.2v3.2h-3.2zM104.6 192.2h3.2v3.2h-3.2zM104.6 195.4h3.2v3.2h-3.2zM107.8 182.6h3.2v3.2h-3.2zM107.8 185.8h3.2v3.2h-3.2zM107.8 189h3.2v3.2h-3.2z"/>
<path d="M107.8 192.2h3.2v3.2h-3.2zM107.8 195.4h3.2v3.2h-3.2zM111 182.6h3.2v3.2h-3.2zM111 185.8h3.2v3.2h-3.2zM111 189h3.2v3.2h-3.2zM111 192.2h3.2v3.2h-3.2zM111 195.4h3.2v3.2h-3.2zM114.2 182.6h3.2v3.2h-3.2zM114.2 185.8h3.2v3.2h-3.2zM114.2 189h3.2v3.2h-3.2zM114.2 192.2h3.2v3.2h-3.2zM114.2 195.4h3.2v3.2h-3.2z"/>
<path d="M117.4 182.6h3.2v3.2h-3.2zM117.4 185.8h3.2v3.2h-3.2zM117.4 189h3.2v3.2h-3.2zM117.4 192.2h3.2v3.2h-3.2zM117.4 195.4h3.2v3.2h-3.2zM120.6 182.6h3.2v3.2h-3.2zM120.6 185.8h3.2v3.2h-3.2zM120.6 189h3.2v3.2h-3.2zM120.6 192.2h3.2v3.2h-3.2zM120.6 195.4h3.2v3.2h-3.2zM123.8 182.6h3.2v3.2h-3.2zM123.8 185.8h3.2v3.2h-3.2z"/>
<path d="M123.8 189h3.2v3.2h-3.2zM123.8 192.2h3.2v3.2h-3.2zM123.8 195.4h3.2v3.2h-3.2zM127 182.6h3.2v3.2h-3.2zM127 185.8h3.2v3.2h-3.2zM127 189h3.2v3.2h-3.2zM127 192.2h3.2v3.2h-3.2zM127 195.4h3.2v3.2h-3.2zM130.2 182.6h3.2v3.2h-3.2zM130.2 185.8h3.2v3.2h-3.2zM130.2 189h3.2v3.2h-3.2zM130.2 192.2h3.2v3.2h-3.2z"/>
<path d="M130.2 195.4h3.2v3.2h-3.2zM133.4 182.6h3.2v3.2h-3.2zM133.4 185.8h3.2v3.2h-3.2zM133.4 189h3.2v3.2h-3.2zM133.4 192.2h3.2v3.2h-3.2zM133.4 195.4h3.2v3.2h-3.2zM136.6 182.6h3.2v3.2h-3.2zM136.6 185.8h3.2v3.2h-3.2zM136.6 189h3.2v3.2h-3.2zM136.6 192.2h3.2v3.2h-3.2zM136.6 195.4h3.2v3.2h-3.2zM139.8 182.6h3.2v3.2h-3.2z"/>
<path d="M139.8 185.8h3.2v3.2h-3.2zM139.8 189h3.2v3.2h-3.2zM139.8 192.2h3.2v3.2h-3.2zM139.8 195.4h3.2v3.2h-3.2zM143 182.6h3.2v3.2h-3.2zM143 185.8h3.2v3.2h-3.2zM143 189h3.2v3.2h-3.2zM143 192.2h3.2v3.2h-3.2zM143 195.4h3.2v3.2h-3.2zM146.2 182.6h3.2v3.2h-3.2zM146.2 185.8h3.2v3.2h-3.2zM146.2 189h3.2v3.2h-3.2z"/>
<path d="M146.2 192.2h3.2v3.2h-3.2zM146.2 195.4h3.2v3.2h-3.2zM149.4 182.6h3.2v3.2h-3.2zM149.4 185.8h3.2v3.2h-3.2zM149.4 189h3.2v3.2h-3.2zM149.4 192.2h3.2v3.2h-3.2zM149.4 195.4h3.2v3.2h-3.2zM152.6 182.6h3.2v3.2h-3.2zM152.6 185.8h3.2v3.2h-3.2zM152.6 189h3.2v3.2h-3.2zM152.6 192.2h3.2v3.2h-3.2zM152.6 195.4h3.2v3.2h-3.2z"/>
<path d="M155.8 182.6h3.2v3.2h-3.2zM155.8 185.8h3.2v3.2h-3.2zM155.8 189h3.2v3.2h-3.2zM155.8 192.2h3.2v3.2h-3.2zM155.8 195.4h3.2v3.2h-3.2zM159 182.6h3.2v3.2h-3.2zM159 185.8h3.2v3.2h-3.2zM159 189h3.2v3.2h-3.2zM159 192.2h3.2v3.2h-3.2zM159 195.4h3.2v3.2h-3.2zM162.2 182.6h3.2v3.2h-3.2zM162.2 185.8h3.2v3.2h-3.2z"/>
<path d="M162.2 189h3.2v3.2h-3.2zM162.2 192.2h3.2v3.2h-3.2zM162.2 195.4h3.2v3.2h-3.2zM165.4 182.6h3.2v3.2h-3.2zM165.4 185.8h3.2v3.2h-3.2zM165.4 189h3.2v3.2h-3.2zM165.4 192.2h3.2v3.2h-3.2zM165.4 195.4h3.2v3.2h-3.2zM168.6 182.6h3.2v3.2h-3.2zM168.6 185.8h3.2v3.2h-3.2zM168.6 189h3.2v3.2h-3.2zM168.6 192.2h3.2v3.2h-3.2z"/>
<path d="M168.6 195.4h3.2v3.2h-3.2zM171.8 182.6h3.2v3.2h-3.2zM171.8 185.8h3.2v3.2h-3.2zM171.8 189h3.2v3.2h-3.2zM171.8 192.2h3.2v3.2h-3.2zM171.8 195.4h3.2v3.2h-3.2zM175 182.6h3.2v3.2h-3.2zM175 185.8h3.2v3.2h-3.2zM175 189h3.2v3.2h-3.2zM175 192.2h3.2v3.2h-3.2zM175 195.4h3.2v3.2h-3.2zM178.2 182.6h3.2v3.2h-3.2z"/>
<path d="M178.2 185.8h3.2v3.2h-3.2zM178.2 189h3.2v3.2h-3.2zM178.2 192.2h3.2v3.2h-3.2zM178.2 195.4h3.2v3.2h-3.2z"/>
</g>
<text font-size="12" x="65.6" y="66.8">CAUTION</text>
<g font-size="10.8">
<text x="47.4" y="89.3">LONG VEHICLES</text>
<text x="74" y="104.9">TURNING</text>
<text x="51.5" y="147.8">300</text>
<text x="109.9" y="147.5">AHEAD</text>
</g>
<text font-size="7.2" x="83" y="147.5">m</text>
<g font-size="7.1">
<text x="109.5" y="246.2">SPECIAL WARNING SIGN</text>
<text x="175.3" y="275.4">TC1497</text>
</g>
<g font-size="5.6">
<text x="113.5" y="253.8">“LONG VEHICLES TURNING</text>
<text x="129.7" y="259.9">300 m AHEAD”</text>
</g>
<g font-size="4.2">
<text x="16.4" y="267">Traffic &amp; Road Use Management Division</text>
<text x="29.9" y="272.6">Traffic Engineering Section</text>
<text x="174.4" y="285.6">A</text>
</g>
<g font-size="3.9">
<text x="19.5" y="207.2">Colour Legend</text>
<text x="28.8" y="215.6">Retroreflective yellow (top panel background)</text>
<text x="28.8" y="224.6">Retroreflective white (bottom panel background)</text>
<text x="28.8" y="233.1">Black (legend and border)</text>
</g>
<g font-size="3.5">
<text x="16.7" y="280.5">Designed</text>
<text x="42.7" y="280.5">Checked</text>
<text x="69.7" y="280.5">Scale</text>
<text x="98.5" y="281.4">PRINCIPAL ENGINEER</text>
<text x="156.9" y="276.3">10/8/04</text>
<text x="159.9" y="281">Date</text>
<text x="17" y="284.9">RH 08/04</text>
<text x="42.8" y="284.9">JD 08/04</text>
<text x="69.7" y="285">Not to Scale</text>
<text x="98.5" y="285.2">(Traffic Engineering)</text>
</g>
<g font-size="3.4">
<text x="105.6" y="38.7">2400</text>
<text x="185.3" y="43.7">R225</text>
<text x="189.7" y="51.8">130</text>
<text x="27.2" y="56.8">48</text>
<text x="189.7" y="61.7">200EM</text>
<text x="189.7" y="70.7">100</text>
<text x="189.7" y="77.5">76</text>
<text x="190.7" y="74.3">24</text>
<text x="189.7" y="85.1">180DM</text>
<text x="189.7" y="92.9">80</text>
<text x="14.8" y="101.9">1800</text>
<text x="189.7" y="100.7">180DM</text>
<text x="189.7" y="108.2">70</text>
<text x="189.7" y="122">390</text>
<text x="189.7" y="135.8">70</text>
<text x="189.7" y="143.3">180DM</text>
<text x="27.2" y="148.8">24</text>
<text x="189.7" y="152.3">120</text>
<text x="96.3" y="266.3">ORIGINAL APPROVED AS OFFICIAL TRAFFIC SIGN</text>
</g>
</svg>
